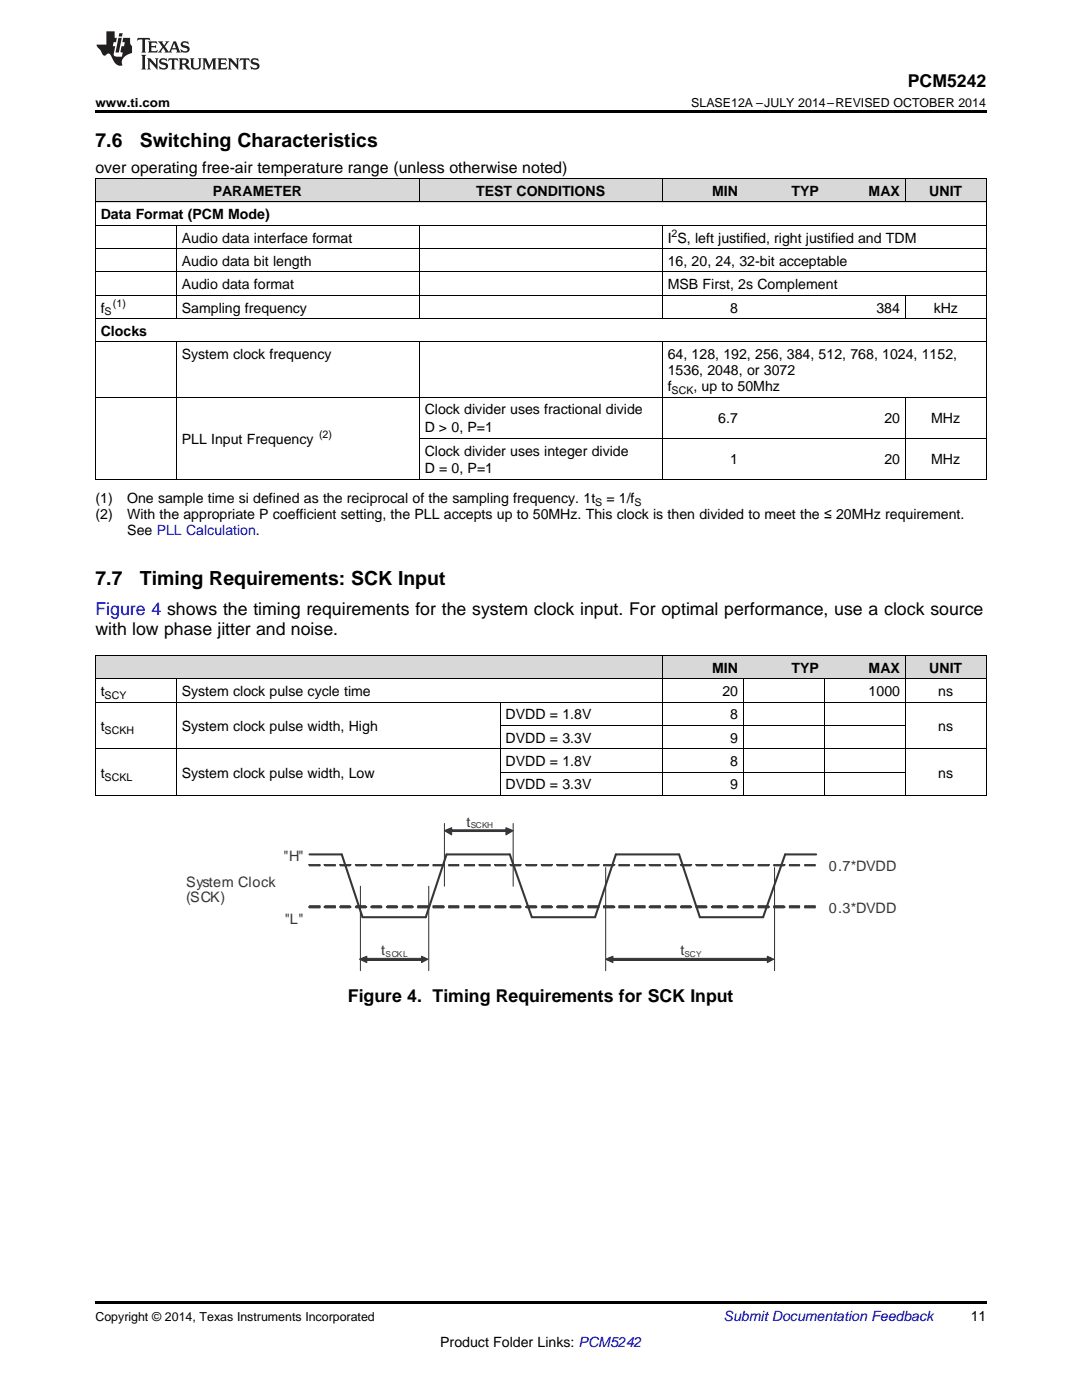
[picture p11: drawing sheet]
<svg xmlns="http://www.w3.org/2000/svg" width="216mm" height="279mm" viewBox="0 0 216 279" stroke-linecap="round" stroke-linejoin="round" font-family="sans-serif">
<g fill="#d8d8d8">
<path d="M19 130.9h16.2v4.6h-16.2z"/>
<path d="M35.2 130.9h64.6v4.6h-64.6z"/>
<path d="M99.8 130.9h32.4v4.6h-32.4z"/>
<path d="M132.2 130.9h16.1v4.6h-16.1z"/>
<path d="M148.3 130.9h16.2v4.6h-16.2z"/>
<path d="M164.5 130.9h16.2v4.6h-16.2z"/>
<path d="M180.7 130.9h16.1v4.6h-16.1z"/>
<path d="M19 35.7h16.2v4.7h-16.2z"/>
<path d="M35.2 35.7h48.5v4.7h-48.5z"/>
<path d="M83.7 35.7h48.5v4.7h-48.5z"/>
<path d="M132.2 35.7h16.1v4.7h-16.1z"/>
<path d="M148.3 35.7h16.2v4.7h-16.2z"/>
<path d="M164.5 35.7h16.2v4.7h-16.2z"/>
<path d="M180.7 35.7h16.1v4.7h-16.1z"/>
</g>
<path d="M19 259.7h177.8v.5h-177.8z" fill="#000"/>
<path d="M61.8 170.5h6.4l4.1 12.5h12.7l4.1-12.5M101.7 170.5l4.4 12.5M156.7 170.5l-4.4 12.5M118.7 183l4.2-12.5h12.6l4.2 12.5" fill="none" stroke="#363539" stroke-width=".41"/>
<path d="M61.6 172.6h2.3v.2h-2.1zM64.6 172.6h2.3v.2h-2zM67.8 172.6h2.3l-.3 .2h-1.9zM70.9 172.6h2.3l-.3 .2h-1.8zM73.9 172.6h2.3l-.1 .2h-1.9zM77.1 172.6h2.3l-.2 .2h-1.9zM80.2 172.6h2.3l-.3 .2h-1.8zM83.3 172.6h2.2l-.1 .2h-2.1zM86.4 172.6h2.3l-.2 .2h-2.1zM89.5 172.6h2.1v.2h-2.1zM92.7 172.6h2v.2h-2zM95.5 172.6h2.3v.2h-2.1zM98.7 172.6h2.3v.2h-2.2zM101.7 172.6h2.3l-.2 .2h-1.8zM104.9 172.6h2.2l-.1 .2h-1.9zM108 172.6h2.3l-.3 .2h-1.8zM111 172.6h2.3l-.2 .2h-1.8zM114.2 172.6h2.3l-.2 .2h-1.9zM117.3 172.6h2.3l-.3 .2h-2zM120.4 172.6h2.3l-.2 .2h-2.1zM123.5 172.6h2.1v.2h-2.1zM126.6 172.6h2.1v.2h-2.1zM129.5 172.6h2.3v.2h-2.1zM132.6 172.6h2.3v.2h-2.1zM135.8 172.6h2.2l-.2 .2h-1.9zM138.8 172.6h2.3l-.2 .2h-1.8zM141.9 172.6h2.3l-.1 .2h-1.9zM145.1 172.6h2.3l-.3 .2h-1.9zM148.2 172.6h2.2l-.2 .2h-1.8zM151.2 172.6h2.3l-.1 .2h-2.2zM154.4 172.6h2.3l-.3 .2h-2zM157.5 172.6h2v.2h-2zM160.6 172.6h2.1v.2h-2.1z" fill="#363539"/>
<g fill="none" stroke="#363539" stroke-width=".21">
<path d="M61.6 172.6h2.3v.2h-2.1zM64.6 172.6h2.3v.2h-2zM67.8 172.6h2.3l-.3 .2h-1.9zM70.9 172.6h2.3l-.3 .2h-1.8zM73.9 172.6h2.3l-.1 .2h-1.9zM77.1 172.6h2.3l-.2 .2h-1.9zM80.2 172.6h2.3l-.3 .2h-1.8zM83.3 172.6h2.2l-.1 .2h-2.1zM86.4 172.6h2.3l-.2 .2h-2.1zM89.5 172.6h2.1v.2h-2.1zM92.7 172.6h2v.2h-2zM95.5 172.6h2.3v.2h-2.1z"/>
<path d="M98.7 172.6h2.3v.2h-2.2zM101.7 172.6h2.3l-.2 .2h-1.8zM104.9 172.6h2.2l-.1 .2h-1.9zM108 172.6h2.3l-.3 .2h-1.8zM111 172.6h2.3l-.2 .2h-1.8zM114.2 172.6h2.3l-.2 .2h-1.9zM117.3 172.6h2.3l-.3 .2h-2zM120.4 172.6h2.3l-.2 .2h-2.1zM123.5 172.6h2.1v.2h-2.1zM126.6 172.6h2.1v.2h-2.1zM129.5 172.6h2.3v.2h-2.1zM132.6 172.6h2.3v.2h-2.1z"/>
<path d="M135.8 172.6h2.2l-.2 .2h-1.9zM138.8 172.6h2.3l-.2 .2h-1.8zM141.9 172.6h2.3l-.1 .2h-1.9zM145.1 172.6h2.3l-.3 .2h-1.9zM148.2 172.6h2.2l-.2 .2h-1.8zM151.2 172.6h2.3l-.1 .2h-2.2zM154.4 172.6h2.3l-.3 .2h-2zM157.5 172.6h2v.2h-2zM160.6 172.6h2.1v.2h-2.1z"/>
</g>
<path d="M89.1 170.5h12.6M156.7 170.5h6.1M139.7 183h12.6" fill="none" stroke="#363539" stroke-width=".41"/>
<path d="M61.8 180.8h2.1v.4h-2.1l-.2-.2zM64.6 181l.3-.2h2v.4h-2zM67.9 180.8h1.9l.3 .2-.3 .2h-1.9l-.1-.2zM71.1 180.8h1.8l.3 .2-.3 .2h-1.8l-.2-.2zM73.9 181l.3-.2h1.9l.1 .2-.1 .2h-1.9zM77.1 181l.2-.2h1.9l.2 .2-.2 .2h-1.9zM80.4 180.8h1.8l.3 .2-.3 .2h-1.8l-.2-.2zM83.3 180.8h2.1l.1 .2-.1 .2h-2.1zM86.4 180.8h2.1l.2 .2-.2 .2h-2.1zM89.5 180.8h2.1v.4h-2.1zM92.7 180.8h2v.4h-2zM95.7 180.8h2.1v.4h-2.1l-.2-.2zM98.8 180.8h2.2v.4h-2.2l-.1-.2zM101.7 181l.3-.2h1.8l.2 .2-.2 .2h-1.8zM104.9 181l.2-.2h1.9l.1 .2-.1 .2h-1.9zM108.2 180.8h1.8l.3 .2-.3 .2h-1.8l-.2-.2zM111 181l.3-.2h1.8l.2 .2-.2 .2h-1.8zM114.2 181l.2-.2h1.9l.2 .2-.2 .2h-1.9zM117.3 180.8h2l.3 .2-.3 .2h-2zM120.4 180.8h2.1l.2 .2-.2 .2h-2.1zM123.5 180.8h2.1v.4h-2.1zM126.6 180.8h2.1v.4h-2.1zM129.5 181l.2-.2h2.1v.4h-2.1zM132.8 180.8h2.1v.4h-2.1l-.2-.2zM135.9 180.8h1.9l.2 .2-.2 .2h-1.9l-.1-.2zM138.8 181l.3-.2h1.8l.2 .2-.2 .2h-1.8zM141.9 181l.3-.2h1.9l.1 .2-.1 .2h-1.9zM145.2 180.8h1.9l.3 .2-.3 .2h-1.9l-.1-.2zM148.4 180.8h1.8l.2 .2-.2 .2h-1.8l-.2-.2zM151.2 180.8h2.2l.1 .2-.1 .2h-2.2zM154.4 180.8h2l.3 .2-.3 .2h-2zM157.5 180.8h2v.4h-2zM160.6 180.8h2.1v.4h-2.1z" fill="#363539"/>
<g fill="none" stroke="#363539" stroke-width=".21">
<path d="M61.8 180.8h2.1v.4h-2.1l-.2-.2zM64.6 181l.3-.2h2v.4h-2zM67.9 180.8h1.9l.3 .2-.3 .2h-1.9l-.1-.2zM71.1 180.8h1.8l.3 .2-.3 .2h-1.8l-.2-.2zM74.2 180.8h1.9l.1 .2-.1 .2h-1.9l-.3-.2zM77.3 180.8h1.9l.2 .2-.2 .2h-1.9l-.2-.2zM80.4 180.8h1.8l.3 .2-.3 .2h-1.8l-.2-.2zM83.3 180.8h2.1l.1 .2-.1 .2h-2.1zM86.4 180.8h2.1l.2 .2-.2 .2h-2.1zM89.5 180.8h2.1v.4h-2.1zM92.7 180.8h2v.4h-2zM95.7 180.8h2.1v.4h-2.1l-.2-.2z"/>
<path d="M98.8 180.8h2.2v.4h-2.2l-.1-.2zM102 180.8h1.8l.2 .2-.2 .2h-1.8l-.3-.2zM105.1 180.8h1.9l.1 .2-.1 .2h-1.9l-.2-.2zM108.2 180.8h1.8l.3 .2-.3 .2h-1.8l-.2-.2zM111.3 180.8h1.8l.2 .2-.2 .2h-1.8l-.3-.2zM114.4 180.8h1.9l.2 .2-.2 .2h-1.9l-.2-.2zM117.3 180.8h2l.3 .2-.3 .2h-2zM120.4 180.8h2.1l.2 .2-.2 .2h-2.1zM123.5 180.8h2.1v.4h-2.1zM126.6 180.8h2.1v.4h-2.1zM129.7 180.8h2.1v.4h-2.1l-.2-.2zM132.8 180.8h2.1v.4h-2.1l-.2-.2z"/>
<path d="M135.9 180.8h1.9l.2 .2-.2 .2h-1.9l-.1-.2zM139.1 180.8h1.8l.2 .2-.2 .2h-1.8l-.3-.2zM142.2 180.8h1.9l.1 .2-.1 .2h-1.9l-.3-.2zM145.2 180.8h1.9l.3 .2-.3 .2h-1.9l-.1-.2zM148.4 180.8h1.8l.2 .2-.2 .2h-1.8l-.2-.2zM151.2 180.8h2.2l.1 .2-.1 .2h-2.2zM154.4 180.8h2l.3 .2-.3 .2h-2zM157.5 180.8h2v.4h-2zM160.6 180.8h2.1v.4h-2.1z"/>
</g>
<path d="M72.5 191.3h12.3l.2 .1-.2 .3h-12.3l-.2-.3zM71.7 191.4l1.5-.6v1.3zM84.1 190.8l1.3 .6-1.3 .7z" fill="#363539"/>
<path d="M71.9 176.9v16.8M85.5 176.9v16.8M88.7 164.3v12.6M102.4 164.3v12.6M120.9 173.1v20.6M154.6 173.1v20.6M71.7 191.4l1.5-.6v1.3zM72.5 191.3h12.3l.2 .1-.2 .3h-12.3l-.2-.3zM84.1 190.8l1.3 .6-1.3 .7z" fill="none" stroke="#363539" stroke-width=".21"/>
<path d="M106.1 183h12.6" fill="none" stroke="#363539" stroke-width=".41"/>
<path d="M121.2 191.4l.2-.1h32.4l.2 .1-.2 .3h-32.4zM120.9 191.4l1.4-.6v1.3zM153.1 190.8l1.3 .6-1.3 .7z" fill="#363539"/>
<path d="M120.9 191.4l1.4-.6v1.3zM121.2 191.4l.2-.1h32.4l.2 .1-.2 .3h-32.4zM153.1 190.8l1.3 .6-1.3 .7z" fill="none" stroke="#363539" stroke-width=".21"/>
<path d="M89.1 165.8l.3-.2h12.3l.3 .2-.3 .1h-12.3zM88.7 165.8l1.4-.6v1.4zM101 165.2l1.4 .6-1.4 .8z" fill="#363539"/>
<path d="M88.7 165.8l1.4-.6v1.4zM89.1 165.8l.3-.2h12.3l.3 .2-.3 .1h-12.3zM101 165.2l1.4 .6-1.4 .8z" fill="none" stroke="#363539" stroke-width=".21"/>
<g fill="none" stroke="#000" stroke-width=".2">
<path d="M19 35.6h177.8M19.1 35.7v60M83.6 35.7v4.7M132.1 35.7v4.7M180.6 35.7v4.7M196.8 35.7v60M19 58.9h177.8M19 54.3h177.8M19 49.6h177.8M19 45h177.8M19 40.3h177.8M35.2 45v18.6"/>
<path d="M83.6 45v18.6M132.1 45v18.6M180.6 58.9v4.7M19 79.3h177.8M19 68.2h177.8M19 63.6h177.8M35.2 68.3v27.4M83.6 68.3v27.4M132.1 68.3v27.4M180.6 79.3v16.4M19 95.7h177.8M83.7 87.5h113.1"/>
<path d="M19 135.5h177.8M19 130.8h177.8M19.1 130.9v27.9M35.2 135.5v23.3M132.1 130.9v27.9M148.3 135.5v23.3M164.4 135.5v23.3M180.6 130.9v27.9M196.8 130.9v27.9M19 158.8h177.8M19 149.5h177.8M19 140.1h177.8"/>
<path d="M99.8 140.2v18.6M99.8 154.1h80.9M99.8 144.8h80.9"/>
</g>
<path d="M19 22h177.8v.5h-177.8zM19 95.7h.2zM83.6 95.7h.1zM132.1 95.7h.1zM148.2 95.7h.1zM164.4 95.7h.1zM180.6 95.7h.1zM196.7 95.7h.1z" fill="#000"/>
<g fill="#231f20">
<path d="M27.5 7.6l-.1 .5 .4-.2h.6v.1v2.1l-.2 .4h1l-.3-.4v-2.1l.1-.1h.5l.5 .2-.2-.5zM29.5 8.3l.2 .3v1.5l-.2 .4h1.8l.2-.6a1.04 1.04 0 0 1-1.3 .2v-.7h.6l.3 .2v-.6l-.3 .2h-.6v-.6l.8-.1 .4 .3-.2-.5zM31.5 8.3l.9 1.1-.9 1.1h.8l-.2-.2 .5-.7 .4 .7-.2 .2h1.5l-.1-.2 .1-.4h.9l.1 .4-.2 .2h1l-.3-.3-.7-1.9h-.5l-.9 2-.8-1 .9-1h-.8l.1 .3-.3 .5-.4-.6 .2-.2zM34.7 8.6l.4 1h-.7zM36.3 8.4a.63 .63 0 0 0-.2 .7 .63 .63 0 0 0 .6 .4l.6 .2 .1 .2a.75 .75 0 0 1-.7 .4 .75 .75 0 0 1-.6-.5l.1 .7 .1-.1a1.11 1.11 0 0 0 1.5-.6 1.13 1.13 0 0 0-1.2-.8l-.1-.4a1.04 1.04 0 0 1 1.2 .2l-.2-.5-.1 .1-.5-.2zM28.2 10.9l.2 .4v2.2l-.2 .4h1l-.3-.4v-2.2l.3-.4zM29.3 11.6l.3 .4v1.5l-.3 .4h.8l-.2-.4v-1.3l1.5 1.7v-1.9l.2-.4h-.7l.2 .4v.9l-1.1-1.3zM32 11.8a.62 .62 0 0 0-.2 .7 .62 .62 0 0 0 .6 .4l.6 .1 .1 .3a.76 .76 0 0 1-.7 .3 .76 .76 0 0 1-.6-.4l.1 .7 .1-.1a1.11 1.11 0 0 0 1.5-.6 1.13 1.13 0 0 0-1.2-.8l-.1-.4a1.04 1.04 0 0 1 1.2 .2l-.2-.6-.1 .1-.5-.1zM33.7 11.6l-.2 .6a.61 .61 0 0 1 .8-.3v1.6l-.2 .4h.9l-.2-.4v-1.6a.63 .63 0 0 1 .8 .3l-.2-.6zM35.6 11.6l.3 .4v1.5l-.3 .4h1l-.2-.2v-.8l.5 .2a.76 .76 0 0 0 1.2 .7l-1-1a.58 .58 0 0 0 .6-.5 .58 .58 0 0 0-.5-.6zM36.4 11.9h.1a.45 .45 0 0 1 .5 .1 .45 .45 0 0 1 .1 .5l-.7 .2zM37.9 11.6l.2 .2a2.17 2.17 0 0 0 .3 1.9 .99 .99 0 0 0 1.6-.6v-1.1l.2-.4h-.7l.2 .2a1.92 1.92 0 0 1-.2 1.8 .6 .6 0 0 1-.9-.5v-1.1l.2-.4zM40.4 11.6l.2 .4v1.5l-.2 .4h.7l-.2-.4v-1.4l.8 1.8 .8-1.8v1.4l-.2 .4h.9l-.2-.4v-1.5l.2-.4h-.8l-.6 1.5-.6-1.5zM43.4 11.6l.2 .4v1.5l-.2 .4h1.8l.2-.6a1.04 1.04 0 0 1-1.3 .1v-.6h.5l.4 .2v-.6l-.4 .2h-.5v-.7h.8l.3 .3-.1-.6zM45.5 11.6l.2 .4v1.5l-.2 .4h.7l-.2-.4v-1.3l1.5 1.7v-1.9l.2-.4h-.7l.2 .4v.9l-1.1-1.3zM47.9 11.6l-.1 .6a.61 .61 0 0 1 .8-.3v1.6l-.3 .4h1l-.3-.4 .1-1.6a.63 .63 0 0 1 .7 .3l-.1-.6zM50.2 11.8a.62 .62 0 0 0-.2 .7 .62 .62 0 0 0 .6 .4l.6 .1 .2 .3a.76 .76 0 0 1-.8 .3 .76 .76 0 0 1-.6-.4l.1 .7 .2-.1a1.11 1.11 0 0 0 1.5-.6 1.13 1.13 0 0 0-1.3-.8l-.1-.4a1.04 1.04 0 0 1 1.2 .2l-.1-.6-.2 .1-.5-.1z"/>
<path d="M21.2 6.3v2.6h-1.9l.1 .4 .7 .9a.91 .91 0 0 0 1 .8 .56 .56 0 0 1 .5-.3 .56 .56 0 0 1 .5 .3l.4 .8a1.53 1.53 0 0 0 1.9 1.2 1.54 1.54 0 0 1 1-2.1l.9-.3v-1.4a1.52 1.52 0 0 1-.3-1.6h-1.4l-.2 .8h.5l-.2 .8h-.4l-.2 1v.2l.4 .1-.2 .8a1.93 1.93 0 0 1-1.6-.3l.3-1.8h-.5l.2-.8h.4l.2-.8h-.4v-1.3zM23.6 7.6l-.6 2.9h.7l.6-2.9zM23.8 6.6l-.1 .7h.6l.2-.7z"/>
</g>
<g font-size="3.9">
<text x="19" y="29.3">7.6</text>
<text x="27.9" y="29.3">Switching Characteristics</text>
<text x="19" y="116.8">7.7</text>
<text x="27.9" y="116.8">Timing Requirements: SCK Input</text>
</g>
<g font-size="3.5">
<text x="181.2" y="17.3">PCM5242</text>
<text x="19" y="126.7">with low phase jitter and noise.</text>
<text x="69.4" y="199.9">Figure 4. Timing Requirements for SCK Input</text>
</g>
<text font-size="3.5" fill="#00f" x="19" y="122.8">Figure 4 shows the timing requirements for the system clock input. For optimal performance, use a clock source</text>
<text font-size="3.2" x="19" y="34.4">over operating free-air temperature range (unless otherwise noted)</text>
<g font-size="2.9" fill="#363539">
<text x="93.1" y="165">t</text>
<text x="56.6" y="171.8">&quot;H&quot;</text>
<text x="165.4" y="173.8">0.7*DVDD</text>
<text x="37.1" y="177">System Clock</text>
<text x="37.1" y="180">(SCK)</text>
<text x="56.8" y="184.3">&quot;L&quot;</text>
<text x="165.4" y="182.3">0.3*DVDD</text>
<text x="76.1" y="190.7">t</text>
<text x="135.8" y="190.7">t</text>
</g>
<g font-size="2.8">
<text x="42.4" y="39.1">PARAMETER</text>
<text x="95" y="39.1">TEST CONDITIONS</text>
<text x="142.1" y="39.1">MIN</text>
<text x="157.9" y="39.1">TYP</text>
<text x="173.3" y="39.1">MAX</text>
<text x="185.4" y="39.1">UNIT</text>
<text x="20.1" y="43.7">Data Format (PCM Mode)</text>
<text x="36.3" y="48.4">Audio data interface format</text>
<text x="36.3" y="53.1">Audio data bit length</text>
<text x="133.2" y="48.4">I S, left justified, right justified and TDM</text>
<text x="133.2" y="53.1">16, 20, 24, 32-bit acceptable</text>
<text x="36.3" y="57.7">Audio data format</text>
<text x="133.2" y="57.7">MSB First, 2s Complement</text>
<text x="20.1" y="62.4">f</text>
<text x="36.3" y="62.4">Sampling frequency</text>
<text x="145.7" y="62.4">8</text>
<text x="174.9" y="62.4">384</text>
<text x="186.3" y="62.4">kHz</text>
<text x="20.1" y="67">Clocks</text>
<text x="36.3" y="71.7">System clock frequency</text>
<text x="133.2" y="71.7">64, 128, 192, 256, 384, 512, 768, 1024, 1152,</text>
<text x="133.2" y="74.9">1536, 2048, or 3072</text>
<text x="84.7" y="82.7">Clock divider uses fractional divide</text>
<text x="133.2" y="78">f</text>
<text x="138.4" y="78">, up to 50Mhz</text>
<text x="36.3" y="88.6">PLL Input Frequency</text>
<text x="84.7" y="86.3">D &gt; 0, P=1</text>
<text x="143.3" y="84.5">6.7</text>
<text x="176.5" y="84.5">20</text>
<text x="185.8" y="84.5">MHz</text>
<text x="84.7" y="90.9">Clock divider uses integer divide</text>
<text x="84.7" y="94.5">D = 0, P=1</text>
<text x="145.7" y="92.7">1</text>
<text x="176.5" y="92.7">20</text>
<text x="185.8" y="92.7">MHz</text>
<text x="19" y="100.3">(1)</text>
<text x="25.4" y="100.3">One sample time si defined as the reciprocal of the sampling frequency. 1t</text>
<text x="121" y="100.3">= 1/f</text>
<text x="19" y="103.5">(2)</text>
<text x="25.4" y="103.5">With the appropriate P coefficient setting, the PLL accepts up to 50MHz. This clock is then divided to meet the ≤ 20MHz requirement.</text>
<text x="25.4" y="106.7">See PLL Calculation.</text>
<text x="142.1" y="134.3">MIN</text>
<text x="157.9" y="134.3">TYP</text>
<text x="173.3" y="134.3">MAX</text>
<text x="185.4" y="134.3">UNIT</text>
<text x="20.1" y="138.9">t</text>
<text x="36.3" y="138.9">System clock pulse cycle time</text>
<text x="100.9" y="143.6">DVDD = 1.8V</text>
<text x="144.1" y="138.9">20</text>
<text x="145.7" y="143.6">8</text>
<text x="173.3" y="138.9">1000</text>
<text x="187.2" y="138.9">ns</text>
<text x="20.1" y="145.9">t</text>
<text x="36.3" y="145.9">System clock pulse width, High</text>
<text x="100.9" y="148.2">DVDD = 3.3V</text>
<text x="145.7" y="148.2">9</text>
<text x="187.2" y="145.9">ns</text>
<text x="20.1" y="155.2">t</text>
<text x="36.3" y="155.2">System clock pulse width, Low</text>
<text x="100.9" y="152.9">DVDD = 1.8V</text>
<text x="145.7" y="152.9">8</text>
<text x="187.2" y="155.2">ns</text>
<text x="100.9" y="157.6">DVDD = 3.3V</text>
<text x="145.7" y="157.6">9</text>
<text x="193.7" y="263.6">11</text>
<text x="87.8" y="268.9">Product Folder Links: PCM5242</text>
</g>
<text font-size="2.8" fill="#0000c8" x="144.4" y="263.6">Submit Documentation Feedback</text>
<g font-size="2.5">
<text x="19" y="21.4">www.ti.com</text>
<text x="137.9" y="21.4">SLASE12A –JULY 2014–REVISED OCTOBER 2014</text>
<text x="19" y="263.6">Copyright © 2014, Texas Instruments Incorporated</text>
</g>
<g font-size="2.1">
<text x="134" y="47.3">2</text>
<text x="20.9" y="62.9">S</text>
<text x="22.5" y="61.2">(1)</text>
<text x="134" y="78.6">SCK</text>
<text x="63.7" y="87.5">(2)</text>
<text x="118.7" y="100.9">S</text>
<text x="126.6" y="100.9">S</text>
<text x="20.9" y="139.5">SCY</text>
<text x="20.9" y="146.5">SCKH</text>
<text x="20.9" y="155.8">SCKL</text>
</g>
<g font-size="1.6" fill="#363539">
<text x="93.9" y="165.2">SCKH</text>
<text x="76.9" y="190.9">SCKL</text>
<text x="136.6" y="190.9">SCY</text>
</g>
</svg>
